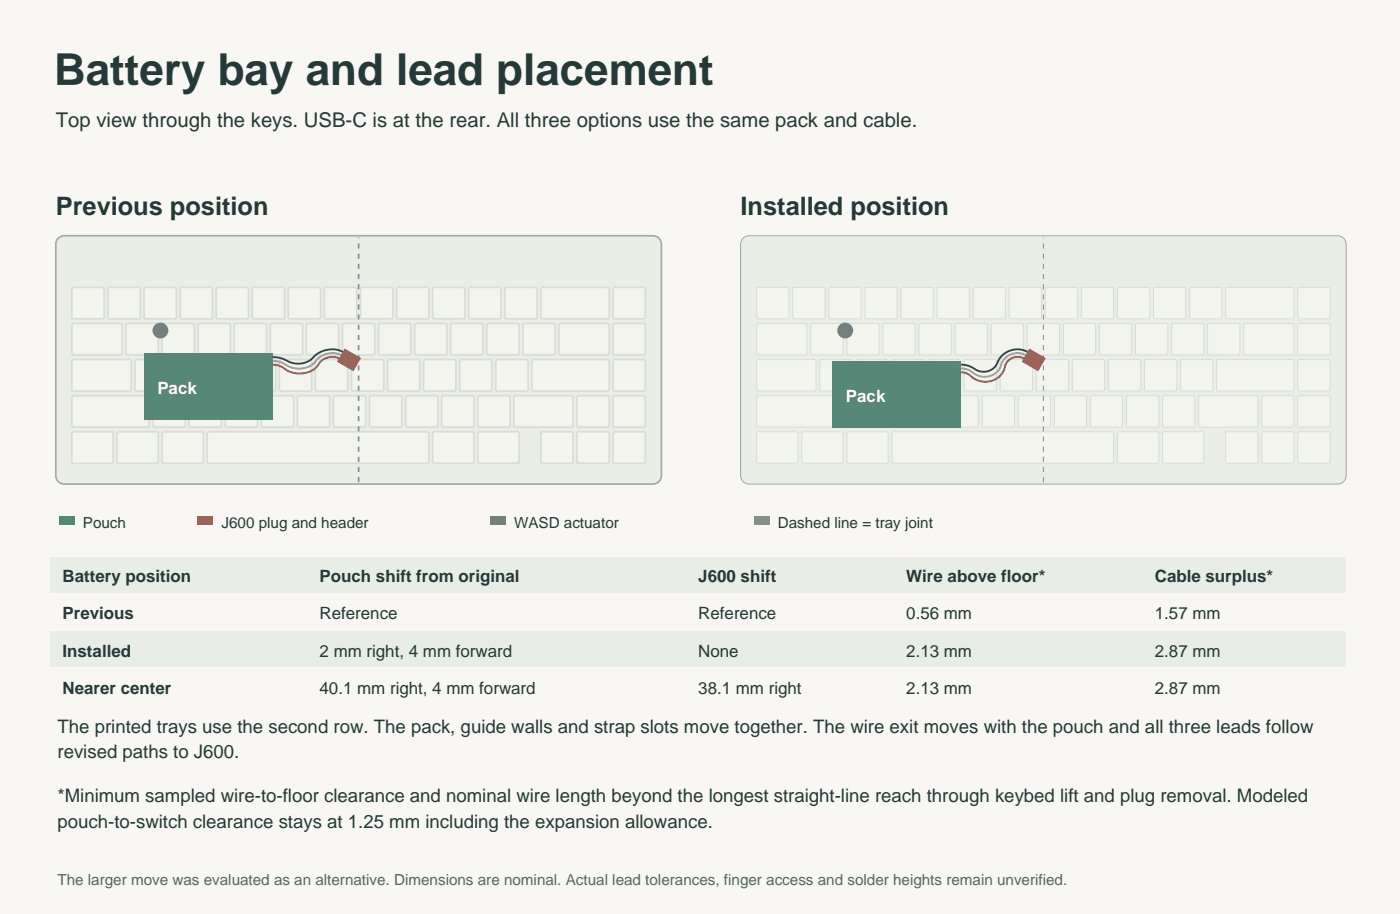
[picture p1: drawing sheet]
<svg xmlns="http://www.w3.org/2000/svg" width="292mm" height="190mm" viewBox="0 0 292 190" stroke-linecap="round" stroke-linejoin="round" font-family="sans-serif">
<path d="M0 0h292.1v190.5h-292.1z" fill-rule="evenodd" fill="#f8f7f3"/>
<path d="M12.2 49.7l.7-.5 .5-.1h122.8a1.76 1.76 0 0 1 1.8 1.8v48.2a1.76 1.76 0 0 1-1.8 1.8h-122.8a1.76 1.76 0 0 1-1.8-1.8v-48.2l.1-.5z" fill-rule="evenodd" fill="#ebede7" stroke="#9caea6" stroke-width=".35"/>
<g fill="#f4f4ef" stroke="#d8ded7" stroke-width=".35">
<path d="M15.2 59.9h6.4l.1 .3v6.1l-.3 .2-6.2-.1-.2-.3v-5.9z" fill-rule="evenodd"/>
<path d="M22.6 60.1l.3-.2h6.2l.2 .3-.1 6.1-.3 .2-6.2-.1-.2-.3z" fill-rule="evenodd"/>
<path d="M30.2 59.9h6.4l.2 .3-.1 6.1-.3 .2-6.2-.1-.1-.3v-5.9z" fill-rule="evenodd"/>
<path d="M37.8 59.9h6.3l.2 .3v6.1l-.3 .2-6.2-.1-.2-.3v-5.9z" fill-rule="evenodd"/>
<path d="M45.2 60.1l.3-.2h6.2l.1 .3v6.1l-.3 .2-6.2-.1-.2-.3z" fill-rule="evenodd"/>
<path d="M52.7 60.1l.3-.2h6.2l.2 .3-.1 6.1-.3 .2-6.2-.1-.2-.3z" fill-rule="evenodd"/>
<path d="M60.2 60.1l.3-.2h6.2l.2 .3-.1 6.1-.3 .2-6.2-.1-.1-.3z" fill-rule="evenodd"/>
<path d="M67.7 60.1l.3-.2h6.3l.1 .3v6.1l-.3 .2-6.2-.1-.2-.3z" fill-rule="evenodd"/>
<path d="M75.3 60.1l.3-.2h6.2l.2 .3-.1 6.1-.3 .2-6.2-.1-.2-.3z" fill-rule="evenodd"/>
<path d="M82.9 59.9h6.4l.2 .3-.1 6.1-.3 .2-6.2-.1-.2-.3v-5.9z" fill-rule="evenodd"/>
<path d="M90.3 60.1l.3-.2h6.2l.2 .3v6.1l-.3 .2-6.3-.1-.1-.3z" fill-rule="evenodd"/>
<path d="M97.8 60.1l.3-.2h6.3l.1 .3v6.1l-.3 .2-6.2-.1-.2-.3z" fill-rule="evenodd"/>
<path d="M105.4 60.1l.3-.2h6.2l.2 .3-.1 6.1-.3 .2-6.2-.1-.2-.3z" fill-rule="evenodd"/>
<path d="M112.9 60.1l.3-.2h13.7l.2 .3v6.1l-.3 .2-13.8-.1-.2-.3z" fill-rule="evenodd"/>
<path d="M128 60.1l.3-.2h6.2l.1 .3v6.1l-.3 .2-6.2-.1-.2-.3z" fill-rule="evenodd"/>
<path d="M15.2 67.5h10.1l.2 .3v6l-.4 .2-9.9-.1-.2-.3v-5.8z" fill-rule="evenodd"/>
<path d="M26.5 67.5h6.4l.1 .3v6l-.3 .2-6.2-.1-.2-.3v-5.8z" fill-rule="evenodd"/>
<path d="M34 67.5h6.4l.2 .3-.1 6-.3 .2-6.2-.1-.2-.3v-5.8z" fill-rule="evenodd"/>
<path d="M41.4 67.6l.3-.2 6.2 .1 .2 .3-.1 6-.3 .2-6.2-.1-.2-.3z" fill-rule="evenodd"/>
<path d="M48.9 67.6l.3-.2 6.2 .1 .2 .3v6l-.3 .2-6.3-.1-.1-.3z" fill-rule="evenodd"/>
<path d="M56.4 67.6l.4-.2 6.2 .1 .1 .3v6l-.3 .2-6.2-.1-.2-.3z" fill-rule="evenodd"/>
<path d="M64 67.6l.3-.2 6.2 .1 .2 .3-.1 6-.3 .2-6.2-.1-.2-.3z" fill-rule="evenodd"/>
<path d="M71.5 67.6l.3-.2 6.2 .1 .2 .3-.1 6-.3 .2-6.2-.1-.1-.3z" fill-rule="evenodd"/>
<path d="M79.2 67.5h6.3l.2 .3v6l-.3 .2-6.2-.1-.2-.3v-5.8z" fill-rule="evenodd"/>
<path d="M86.7 67.5h6.4l.1 .3v6l-.3 .2-6.2-.1-.2-.3v-5.8z" fill-rule="evenodd"/>
<path d="M94.1 67.6l.3-.2 6.2 .1 .2 .3-.1 6-.3 .2-6.2-.1-.2-.3z" fill-rule="evenodd"/>
<path d="M101.6 67.6l.3-.2 6.2 .1 .2 .3-.1 6-.3 .2-6.2-.1-.1-.3z" fill-rule="evenodd"/>
<path d="M109.1 67.6l.3-.2 6.2 .1 .2 .3v6l-.3 .2-6.2-.1-.2-.3z" fill-rule="evenodd"/>
<path d="M116.7 67.6l.3-.2 9.9 .1 .2 .3v6l-.3 .2-10-.1-.2-.3z" fill-rule="evenodd"/>
<path d="M128 67.6l.3-.2 6.2 .1 .1 .3v6l-.3 .2-6.2-.1-.2-.3z" fill-rule="evenodd"/>
<path d="M15.2 75h12l.2 .3-.1 6-.3 .2h-11.8l-.2-.3v-5.9z" fill-rule="evenodd"/>
<path d="M28.3 75h6.4l.2 .3v6l-.3 .2h-6.3l-.1-.3v-5.9z" fill-rule="evenodd"/>
<path d="M35.9 75h6.4l.1 .3v6l-.3 .2h-6.2l-.2-.3v-5.9z" fill-rule="evenodd"/>
<path d="M43.3 75.1l.3-.2 6.2 .1 .2 .3-.1 6-.3 .2h-6.2l-.2-.3z" fill-rule="evenodd"/>
<path d="M50.8 75.1l.3-.2 6.2 .1 .2 .3-.1 6-.3 .2h-6.2l-.1-.3z" fill-rule="evenodd"/>
<path d="M58.3 75.1l.3-.2 6.2 .1 .2 .3v6l-.3 .2h-6.2l-.2-.3z" fill-rule="evenodd"/>
<path d="M65.9 75.1l.3-.2 6.2 .1 .1 .3v6l-.3 .2h-6.2l-.2-.3z" fill-rule="evenodd"/>
<path d="M73.4 75.1l.3-.2 6.2 .1 .2 .3-.1 6-.3 .2h-6.2l-.2-.3z" fill-rule="evenodd"/>
<path d="M81 75h6.4l.2 .3-.1 6-.3 .2h-6.2l-.1-.3v-5.9z" fill-rule="evenodd"/>
<path d="M88.6 75h6.3l.2 .3v6l-.3 .2h-6.2l-.2-.3v-5.9z" fill-rule="evenodd"/>
<path d="M96 75.1l.3-.2 6.2 .1 .2 .3-.1 6-.3 .2h-6.2l-.2-.3z" fill-rule="evenodd"/>
<path d="M103.5 75.1l.3-.2 6.2 .1 .2 .3-.1 6-.3 .2h-6.2l-.2-.3z" fill-rule="evenodd"/>
<path d="M111 75.1l.3-.2 15.6 .1 .2 .3v6l-.3 .2h-15.7l-.1-.3z" fill-rule="evenodd"/>
<path d="M128 75.1l.3-.2 6.2 .1 .1 .3v6l-.3 .2h-6.2l-.2-.3z" fill-rule="evenodd"/>
<path d="M15.2 82.5h15.8l.1 .3v6.1l-.3 .1h-15.6l-.2-.3v-5.9z" fill-rule="evenodd"/>
<path d="M32.1 82.5h6.4l.2 .3-.1 6.1-.3 .1h-6.2l-.2-.3v-5.9z" fill-rule="evenodd"/>
<path d="M39.6 82.5h6.4l.2 .3v6.1l-.4 .1h-6.2l-.1-.3v-5.9z" fill-rule="evenodd"/>
<path d="M47 82.6l.3-.1h6.3l.1 .3v6.1l-.3 .1h-6.2l-.2-.3z" fill-rule="evenodd"/>
<path d="M54.6 82.6l.3-.1h6.2l.2 .3-.1 6.1-.3 .1h-6.2l-.2-.3z" fill-rule="evenodd"/>
<path d="M62.1 82.6l.3-.1h6.2l.2 .3-.1 6.1-.3 .1h-6.2l-.2-.3z" fill-rule="evenodd"/>
<path d="M69.6 82.6l.3-.1h6.2l.2 .3v6.1l-.3 .1h-6.3l-.1-.3z" fill-rule="evenodd"/>
<path d="M77.3 82.5h6.4l.1 .3v6.1l-.3 .1h-6.2l-.2-.3v-5.9z" fill-rule="evenodd"/>
<path d="M84.8 82.5h6.4l.2 .3-.1 6.1-.3 .1h-6.2l-.2-.3v-5.9z" fill-rule="evenodd"/>
<path d="M92.2 82.6l.3-.1h6.2l.2 .3-.1 6.1-.3 .1h-6.2l-.1-.3z" fill-rule="evenodd"/>
<path d="M99.7 82.6l.3-.1h6.2l.2 .3v6.1l-.3 .1h-6.2l-.2-.3z" fill-rule="evenodd"/>
<path d="M107.3 82.6l.3-.1h11.8l.2 .3-.1 6.1-.3 .1h-11.8l-.2-.3z" fill-rule="evenodd"/>
<path d="M120.4 82.6l.3-.1h6.2l.2 .3v6.1l-.3 .1h-6.2l-.2-.3z" fill-rule="evenodd"/>
<path d="M128 82.6l.3-.1h6.2l.1 .3v6.1l-.3 .1h-6.2l-.2-.3z" fill-rule="evenodd"/>
<path d="M15.2 90h8.2l.2 .4v6l-.3 .2-8.1-.1-.2-.3v-5.8z" fill-rule="evenodd"/>
<path d="M24.6 90h8.3l.1 .4v6l-.3 .2-8.1-.1-.2-.3v-5.8z" fill-rule="evenodd"/>
<path d="M34 90h8.3l.1 .4v6l-.3 .2-8.1-.1-.2-.3v-5.8z" fill-rule="evenodd"/>
<path d="M43.3 90.2l.3-.2h45.5l.4 .4v5.8l-.4 .4h-45.5l-.4-.4z" fill-rule="evenodd"/>
<path d="M90.3 90.2l.3-.2h8.1l.2 .4-.1 6-.3 .2-8.1-.1-.1-.3z" fill-rule="evenodd"/>
<path d="M99.7 90.2l.3-.2h8.1l.2 .4-.1 6-.3 .2-8-.1-.2-.3z" fill-rule="evenodd"/>
<path d="M112.9 90.2l.3-.2h6.2l.2 .4-.1 6-.3 .2-6.2-.1-.2-.3z" fill-rule="evenodd"/>
<path d="M120.4 90.2l.3-.2h6.2l.2 .4v6l-.3 .2-6.2-.1-.2-.3z" fill-rule="evenodd"/>
<path d="M128 90.2l.3-.2h6.2l.1 .4v6l-.3 .2-6.2-.1-.2-.3z" fill-rule="evenodd"/>
</g>
<path d="M74.8 100.5v-51" fill="none" stroke="#819288" stroke-width=".35" stroke-dasharray="1.1 1.1" stroke-linecap="butt"/>
<path d="M30 73.6h26.9v13.9h-26.9z" fill-rule="evenodd" fill="#578777"/>
<path d="M70.7 74.7a3.5 3.5 0 0 0-4.7 1.8 5.6 5.6 0 0 1-7.3-.1l-.9-.3-.9-.1" fill="none" stroke="#ad4738" stroke-width=".39"/>
<path d="M71.1 74a4.5 4.5 0 0 0-5.8 1.9 5.3 5.3 0 0 1-6.4-.3l-1-.3-1-.1" fill="none" stroke="#b89e67" stroke-width=".39"/>
<path d="M71.5 73.3a5.4 5.4 0 0 0-6.5 1.6 5 5 0 0 1-5.9-.1l-1.1-.3-1.1-.1" fill="none" stroke="#34403e" stroke-width=".39"/>
<path d="M71.9 72.7l3.4 1.9-1.6 2.8-3.4-2z" fill-rule="evenodd" fill="#a16c32"/>
<circle cx="33.5" cy="68.9" r="1.66" fill="#8c6194"/>
<path d="M155 49.7l.8-.5 .5-.1h122.8a1.76 1.76 0 0 1 1.8 1.8v48.2a1.76 1.76 0 0 1-1.8 1.8h-122.8a1.76 1.76 0 0 1-1.8-1.8v-48.2l.1-.5z" fill-rule="evenodd" fill="#ebede7" stroke="#9caea6" stroke-width=".21"/>
<g fill="#f4f4ef" stroke="#d8ded7" stroke-width=".21">
<path d="M157.9 60.1l.3-.2h6.2l.2 .3v6.1l-.3 .2-6.3-.1-.1-.3z" fill-rule="evenodd"/>
<path d="M165.5 60.1l.3-.2h6.2l.1 .3v6.1l-.3 .2-6.2-.1-.2-.3z" fill-rule="evenodd"/>
<path d="M173 60.1l.3-.2h6.2l.2 .3-.1 6.1-.3 .2-6.2-.1-.2-.3z" fill-rule="evenodd"/>
<path d="M180.6 59.9h6.4l.2 .3-.1 6.1-.3 .2-6.2-.1-.1-.3v-5.9z" fill-rule="evenodd"/>
<path d="M188 60.1l.3-.2h6.2l.2 .3v6.1l-.3 .2-6.2-.1-.2-.3z" fill-rule="evenodd"/>
<path d="M195.6 60.1l.3-.2h6.2l.1 .3v6.1l-.3 .2-6.2-.1-.2-.3z" fill-rule="evenodd"/>
<path d="M203.1 60.1l.3-.2h6.2l.2 .3-.1 6.1-.3 .2-6.2-.1-.2-.3z" fill-rule="evenodd"/>
<path d="M210.6 60.1l.3-.2h6.2l.2 .3v6.1l-.4 .2-6.2-.1-.1-.3z" fill-rule="evenodd"/>
<path d="M218.1 60.1l.3-.2h6.3l.1 .3v6.1l-.3 .2-6.2-.1-.2-.3z" fill-rule="evenodd"/>
<path d="M225.7 60.1l.3-.2h6.2l.2 .3-.1 6.1-.3 .2-6.2-.1-.2-.3z" fill-rule="evenodd"/>
<path d="M233.2 60.1l.3-.2h6.2l.2 .3-.1 6.1-.3 .2-6.2-.1-.2-.3z" fill-rule="evenodd"/>
<path d="M240.7 60.1l.3-.2h6.2l.2 .3v6.1l-.3 .2-6.3-.1-.1-.3z" fill-rule="evenodd"/>
<path d="M248.2 60.1l.4-.2h6.2l.1 .3v6.1l-.3 .2-6.2-.1-.2-.3z" fill-rule="evenodd"/>
<path d="M255.8 60.1l.3-.2h13.7l.2 .3-.1 6.1-.3 .2-13.7-.1-.2-.3z" fill-rule="evenodd"/>
<path d="M270.8 60.1l.3-.2h6.2l.2 .3v6.1l-.3 .2-6.2-.1-.2-.3z" fill-rule="evenodd"/>
<path d="M157.9 67.6l.3-.2 10 .1 .2 .3-.1 6-.3 .2-10-.1-.1-.3z" fill-rule="evenodd"/>
<path d="M169.2 67.6l.3-.2 6.2 .1 .2 .3v6l-.4 .2-6.2-.1-.1-.3z" fill-rule="evenodd"/>
<path d="M176.7 67.6l.3-.2 6.3 .1 .1 .3v6l-.3 .2-6.2-.1-.2-.3z" fill-rule="evenodd"/>
<path d="M184.3 67.6l.3-.2 6.2 .1 .2 .3-.1 6-.3 .2-6.2-.1-.2-.3z" fill-rule="evenodd"/>
<path d="M191.8 67.6l.3-.2 6.2 .1 .2 .3-.1 6-.3 .2-6.2-.1-.2-.3z" fill-rule="evenodd"/>
<path d="M199.3 67.6l.3-.2 6.2 .1 .2 .3v6l-.3 .2-6.3-.1-.1-.3z" fill-rule="evenodd"/>
<path d="M206.8 67.6l.4-.2 6.2 .1 .1 .3v6l-.3 .2-6.2-.1-.2-.3z" fill-rule="evenodd"/>
<path d="M214.4 67.6l.3-.2 6.2 .1 .2 .3-.1 6-.3 .2-6.2-.1-.2-.3z" fill-rule="evenodd"/>
<path d="M221.9 67.6l.3-.2 6.2 .1 .2 .3-.1 6-.3 .2-6.2-.1-.1-.3z" fill-rule="evenodd"/>
<path d="M229.4 67.6l.3-.2 6.2 .1 .2 .3v6l-.3 .2-6.2-.1-.2-.3z" fill-rule="evenodd"/>
<path d="M237 67.6l.3-.2 6.2 .1 .1 .3v6l-.3 .2-6.2-.1-.2-.3z" fill-rule="evenodd"/>
<path d="M244.5 67.6l.3-.2 6.2 .1 .2 .3-.1 6-.3 .2-6.2-.1-.2-.3z" fill-rule="evenodd"/>
<path d="M252 67.6l.3-.2 6.2 .1 .2 .3-.1 6-.3 .2-6.2-.1-.1-.3z" fill-rule="evenodd"/>
<path d="M259.7 67.5h10.1l.2 .3-.1 6-.3 .2-9.9-.1-.2-.3v-5.8z" fill-rule="evenodd"/>
<path d="M270.8 67.6l.3-.2 6.2 .1 .2 .3v6l-.3 .2-6.2-.1-.2-.3z" fill-rule="evenodd"/>
<path d="M157.9 75.1l.3-.2 11.9 .1 .2 .3-.1 6-.3 .2h-11.9l-.1-.3z" fill-rule="evenodd"/>
<path d="M171.1 75.1l.3-.2 6.2 .1 .2 .3-.1 6-.3 .2h-6.2l-.2-.3z" fill-rule="evenodd"/>
<path d="M178.6 75.1l.3-.2 6.2 .1 .2 .3v6l-.3 .2h-6.3l-.1-.3z" fill-rule="evenodd"/>
<path d="M186.3 75h6.4l.1 .3v6l-.3 .2h-6.2l-.2-.3v-5.9z" fill-rule="evenodd"/>
<path d="M193.8 75h6.4l.2 .3-.1 6-.3 .2h-6.2l-.2-.3v-5.9z" fill-rule="evenodd"/>
<path d="M201.3 75h6.4l.2 .3-.1 6-.3 .2h-6.2l-.1-.3v-5.9z" fill-rule="evenodd"/>
<path d="M208.7 75.1l.3-.2 6.2 .1 .2 .3v6l-.3 .2h-6.2l-.2-.3z" fill-rule="evenodd"/>
<path d="M216.3 75.1l.3-.2 6.2 .1 .1 .3v6l-.3 .2h-6.2l-.2-.3z" fill-rule="evenodd"/>
<path d="M223.8 75.1l.3-.2 6.2 .1 .2 .3-.1 6-.3 .2h-6.2l-.2-.3z" fill-rule="evenodd"/>
<path d="M231.3 75.1l.3-.2 6.2 .1 .2 .3v6l-.4 .2h-6.2l-.1-.3z" fill-rule="evenodd"/>
<path d="M238.8 75.1l.3-.2 6.3 .1 .1 .3v6l-.3 .2h-6.2l-.2-.3z" fill-rule="evenodd"/>
<path d="M246.4 75.1l.3-.2 6.2 .1 .2 .3-.1 6-.3 .2h-6.2l-.2-.3z" fill-rule="evenodd"/>
<path d="M253.9 75.1l.3-.2 15.6 .1 .2 .3-.1 6-.3 .2h-15.6l-.2-.3z" fill-rule="evenodd"/>
<path d="M270.8 75.1l.3-.2 6.2 .1 .2 .3v6l-.3 .2h-6.2l-.2-.3z" fill-rule="evenodd"/>
<path d="M157.9 82.6l.3-.1h15.6l.2 .3v6.1l-.3 .1h-15.7l-.1-.3z" fill-rule="evenodd"/>
<path d="M174.9 82.6l.3-.1h6.2l.1 .3v6.1l-.3 .1h-6.2l-.2-.3z" fill-rule="evenodd"/>
<path d="M182.4 82.6l.3-.1h6.2l.2 .3-.1 6.1-.3 .1h-6.2l-.2-.3z" fill-rule="evenodd"/>
<path d="M189.9 82.6l.3-.1h6.2l.2 .3v6.1l-.4 .1h-6.2l-.1-.3z" fill-rule="evenodd"/>
<path d="M197.4 82.6l.3-.1h6.3l.1 .3v6.1l-.3 .1h-6.2l-.2-.3z" fill-rule="evenodd"/>
<path d="M205 82.6l.3-.1h6.2l.2 .3-.1 6.1-.3 .1h-6.2l-.2-.3z" fill-rule="evenodd"/>
<path d="M212.5 82.6l.3-.1h6.2l.2 .3-.1 6.1-.3 .1h-6.2l-.2-.3z" fill-rule="evenodd"/>
<path d="M220 82.6l.3-.1h6.2l.2 .3v6.1l-.3 .1h-6.3l-.1-.3z" fill-rule="evenodd"/>
<path d="M227.5 82.6l.4-.1h6.2l.1 .3v6.1l-.3 .1h-6.2l-.2-.3z" fill-rule="evenodd"/>
<path d="M235.1 82.6l.3-.1h6.2l.2 .3-.1 6.1-.3 .1h-6.2l-.2-.3z" fill-rule="evenodd"/>
<path d="M242.6 82.6l.3-.1h6.2l.2 .3-.1 6.1-.3 .1h-6.2l-.1-.3z" fill-rule="evenodd"/>
<path d="M250.1 82.6l.3-.1h11.9l.2 .3-.1 6.1-.3 .1h-11.8l-.2-.3z" fill-rule="evenodd"/>
<path d="M263.3 82.6l.3-.1h6.2l.2 .3-.1 6.1-.3 .1h-6.2l-.1-.3z" fill-rule="evenodd"/>
<path d="M270.8 82.6l.3-.1h6.2l.2 .3v6.1l-.3 .1h-6.2l-.2-.3z" fill-rule="evenodd"/>
<path d="M157.9 90.2l.3-.2h8.1l.2 .4-.1 6-.3 .2-8.1-.1-.1-.3z" fill-rule="evenodd"/>
<path d="M167.3 90.2l.3-.2h8.1l.2 .4v6l-.4 .2-8-.1-.2-.3z" fill-rule="evenodd"/>
<path d="M176.7 90.2l.3-.2h8.1l.2 .4v6l-.3 .2-8.1-.1-.2-.3z" fill-rule="evenodd"/>
<path d="M186.3 90h45.7l.4 .4v5.8l-.4 .4h-45.5l-.4-.4v-5.8z" fill-rule="evenodd"/>
<path d="M233.2 90.2l.3-.2h8.1l.2 .4-.1 6-.3 .2-8.1-.1-.2-.3z" fill-rule="evenodd"/>
<path d="M242.6 90.2l.3-.2h8.1l.2 .4-.1 6-.3 .2-8.1-.1-.1-.3z" fill-rule="evenodd"/>
<path d="M255.8 90.2l.3-.2h6.2l.2 .4-.1 6-.3 .2-6.2-.1-.2-.3z" fill-rule="evenodd"/>
<path d="M263.3 90.2l.3-.2h6.2l.2 .4-.1 6-.3 .2-6.2-.1-.1-.3z" fill-rule="evenodd"/>
<path d="M270.8 90.2l.3-.2h6.2l.2 .4v6l-.3 .2-6.2-.1-.2-.3z" fill-rule="evenodd"/>
</g>
<path d="M217.7 100.5v-51" fill="none" stroke="#819288" stroke-width=".21" stroke-dasharray="1.1 1.1" stroke-linecap="butt"/>
<path d="M173.7 75.2h26.8v13.8h-26.8z" fill-rule="evenodd" fill="#578777"/>
<path d="M213.6 74.7a2.75 2.75 0 0 0-4 2.2 4.4 4.4 0 0 1-7.4 1.2l-.8-.4-.9-.1" fill="none" stroke="#ad4738" stroke-width=".39"/>
<path d="M214 74a3.6 3.6 0 0 0-5.2 2.4 3.8 3.8 0 0 1-6.3 .9l-1-.4-1-.1" fill="none" stroke="#b89e67" stroke-width=".39"/>
<path d="M214.4 73.3a4.6 4.6 0 0 0-6.6 2.9 3.4 3.4 0 0 1-5.1 .3l-1-.4-1.2-.1" fill="none" stroke="#34403e" stroke-width=".39"/>
<path d="M214.8 72.7l3.4 1.9-1.6 2.8-3.4-2z" fill-rule="evenodd" fill="#a16c32"/>
<circle cx="176.3" cy="68.9" r="1.66" fill="#8c6194"/>
<path d="M12.3 107.6h3.2v1.8h-3.2z" fill-rule="evenodd" fill="#578777"/>
<path d="M41.3 107.6h3.1v1.8h-3.1z" fill-rule="evenodd" fill="#a16c32"/>
<path d="M102.3 107.6h3.2v1.8h-3.2z" fill-rule="evenodd" fill="#8c6194"/>
<path d="M157.3 107.6h3.2v1.8h-3.2z" fill-rule="evenodd" fill="#819288"/>
<g fill="#e8eee7">
<path d="M10.6 116.1h270.2v7.4h-270.2z" fill-rule="evenodd"/>
<path d="M10.6 131.6h270.2v7.4h-270.2z" fill-rule="evenodd"/>
</g>
<text font-size="9.2" fill="#243938" x="11.3" y="17.6">Battery bay and lead placement</text>
<g font-size="5.3" fill="#243938">
<text x="11.6" y="44.8">Previous position</text>
<text x="154.5" y="44.8">Installed position</text>
</g>
<text font-size="4.2" fill="#243938" x="11.6" y="26.5">Top view through the keys. USB-C is at the rear. All three options use the same pack and cable.</text>
<g font-size="3.9" fill="#243938">
<text x="12" y="152.8">The printed trays use the second row. The pack, guide walls and strap slots move together. The wire exit moves with the pouch and all three leads follow</text>
<text x="12" y="158">revised paths to J600.</text>
<text x="12" y="167.2">*Minimum sampled wire-to-floor clearance and nominal wire length beyond the longest straight-line reach through keybed lift and plug removal. Modeled</text>
<text x="12" y="172.5">pouch-to-switch clearance stays at 1.25 mm including the expansion allowance.</text>
</g>
<g font-size="3.5" fill="#fff">
<text x="32.8" y="82.2">Pack</text>
<text x="176.5" y="83.7">Pack</text>
</g>
<g font-size="3.5" fill="#243938">
<text x="13.1" y="121.4">Battery position</text>
<text x="66.7" y="121.4">Pouch shift from original</text>
<text x="145.7" y="121.4">J600 shift</text>
<text x="189.1" y="121.4">Wire above floor*</text>
<text x="240.9" y="121.4">Cable surplus*</text>
<text x="13.1" y="129.1">Previous</text>
<text x="66.7" y="129.1">Reference</text>
<text x="145.7" y="129.1">Reference</text>
<text x="189.1" y="129.1">0.56 mm</text>
<text x="240.9" y="129.1">1.57 mm</text>
<text x="13.1" y="136.9">Installed</text>
<text x="66.7" y="136.9">2 mm right, 4 mm forward</text>
<text x="145.7" y="136.9">None</text>
<text x="189.1" y="136.9">2.13 mm</text>
<text x="240.9" y="136.9">2.87 mm</text>
<text x="13.1" y="144.6">Nearer center</text>
<text x="66.7" y="144.6">40.1 mm right, 4 mm forward</text>
<text x="145.7" y="144.6">38.1 mm right</text>
<text x="189.1" y="144.6">2.13 mm</text>
<text x="240.9" y="144.6">2.87 mm</text>
</g>
<g font-size="3.2" fill="#243938">
<text x="17.3" y="110.1">Pouch</text>
<text x="46.2" y="110.1">J600 plug and header</text>
<text x="107.2" y="110.1">WASD actuator</text>
<text x="162.3" y="110.1">Dashed line = tray joint</text>
</g>
<text font-size="3.2" fill="#526963" x="12" y="184.5">The larger move was evaluated as an alternative. Dimensions are nominal. Actual lead tolerances, finger access and solder heights remain unverified.</text>
</svg>
